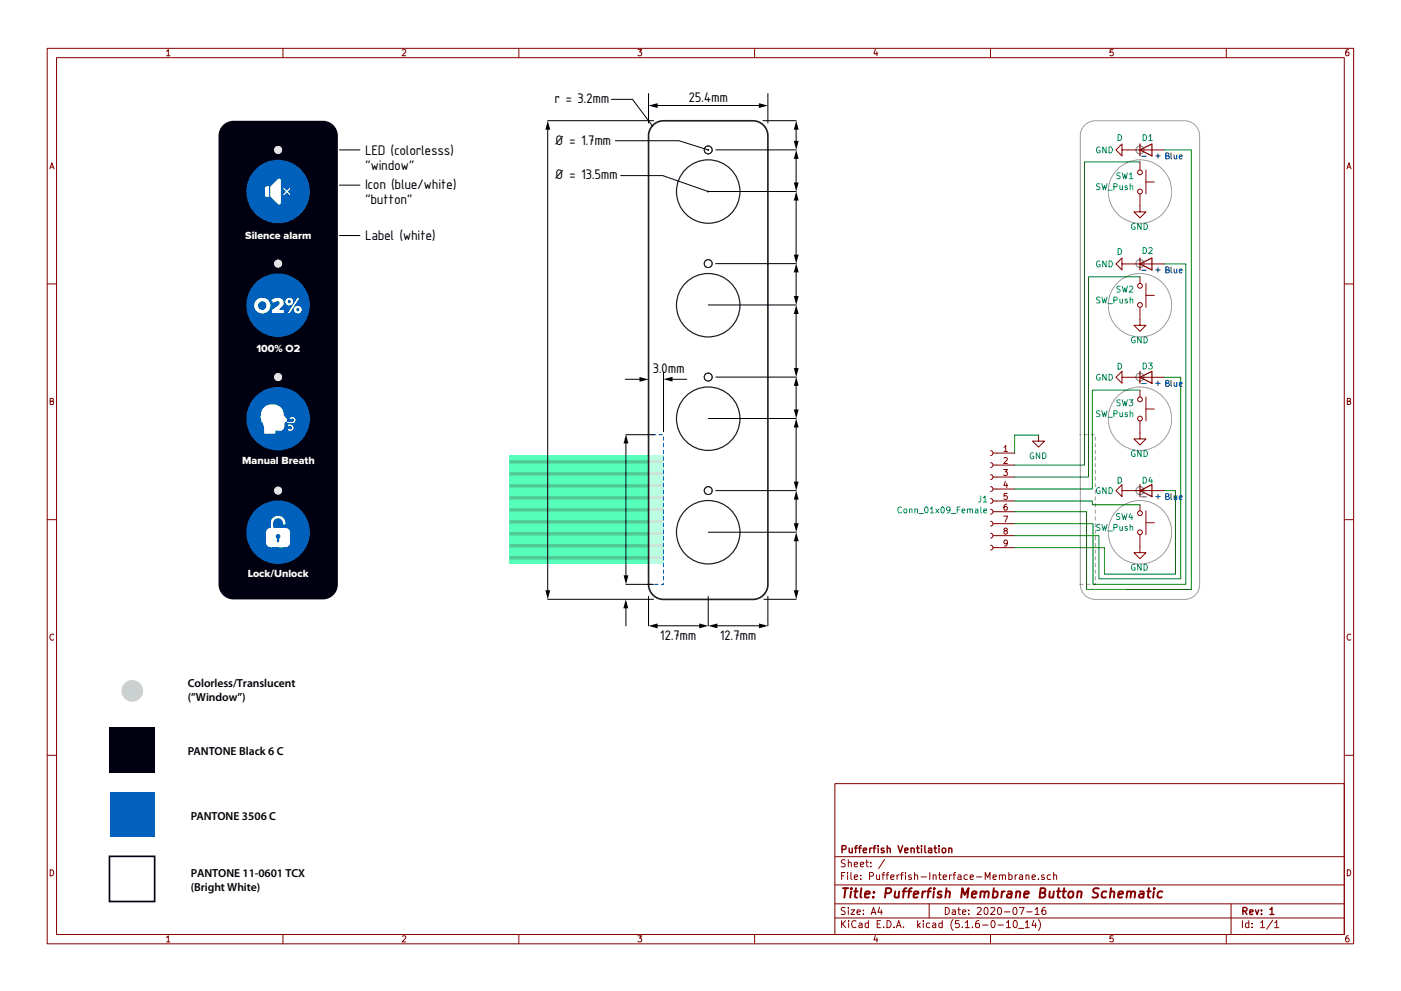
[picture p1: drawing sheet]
<svg xmlns="http://www.w3.org/2000/svg" width="297mm" height="210mm" viewBox="0 0 297 210" stroke-linecap="round" stroke-linejoin="round" font-family="sans-serif">
<!-- layer: electronics -->
<g fill="none" stroke="#840000" stroke-width=".21">
<path d="M10 10.3h277v189.9h-277zM12 12.2h273v186.1h-273zM35.3 11.8h.7M35.3 10.9l.4-.4v1.3M60 10.3v1.9M85.3 10.6l.5-.1 .2 .4-.8 .9h.8M110 10.3v1.9M135.3 10.5h.7l-.4 .5 .4 .1v.6l-.2 .1-.5-.1M160 10.3v1.9M185.6 10.5l-.3 .9h.8M185.9 11v.8M210 10.3v1.9"/>
<path d="M236 10.5h-.6l-.1 .6h.6l.1 .6-.2 .1-.5-.1M260 10.3v1.9M285.9 10.5l-.4 .1-.1 .2-.1 .8 .2 .2 .5-.1-.1-.6-.4-.1-.2 .3M10.6 35.8l.4-1.3 .4 1.3M10.7 35.5h.6M237.9 31.8v1.3l-1.3-1.3 1.3-1.3v1.3h8.9M241.7 34.3v1.8M243 38.6h1.7M243 36.1v5M285.6 35.8l.4-1.3 .4 1.3M285.7 35.5h.6M237.9 56v1.3l-1.3-1.3 1.3-1.3v1.3h8.9"/>
<path d="M241.7 41.1v3.9h-1.3l1.3 1.2 1.3-1.2h-1.3M241.7 58.7v1.4M10 60.2h2M241.7 65.2v3.8h-1.3l1.3 1.3 1.3-1.3h-1.3M243 60.1v5.1M243 62.7h1.7M285 60.2h2M10.6 85.1h.6l.1-.5-.7-.1v1.3h.6l.2-.4-.3-.3M210 98.2l.3 .1 .2 .3-.1 .4-.4 .2M210 95.6l.3 .1 .2 .4-.1 .3-.4 .2M210.5 98.7h4.6M210.5 96.1h4.6"/>
<path d="M212.8 99.6h.8l-.4 .5 .3 .1 .1 .5-.3 .2-.5-.1M212.9 95.8h.7M212.9 97.2l.4-.1 .3 .3-.8 .9h.8M212.9 94.9l.3-.4v1.3M220.2 92.3v1.3h-1.3l1.3 1.3 1.3-1.3h-1.3M237.9 80v1.3l-1.3-1.3 1.3-1.2v1.2h8.9M241.7 89.3v3.8h-1.3l1.3 1.3 1.3-1.3h-1.3M241.7 82.8v1.4M243 84.2v5.1M243 86.8h1.7M285.6 85.1h.6l.1-.5-.7-.1v1.3h.6l.2-.4-.3-.3M10 110.3h2"/>
<path d="M210 115.7l.3 .1 .2 .3-.1 .4-.4 .2M210 113.1l.3 .1 .2 .4-.1 .3-.4 .3M210 110.6l.3 .1 .2 .3-.1 .4-.4 .2M210 108.1l.3 .1 .2 .3-.1 .4-.4 .2M210 105.8l.3 .1 .2 .3-.1 .4-.4 .2M210 103.2l.3 .1 .2 .4-.1 .4-.4 .2M210 100.7l.3 .1 .2 .3-.1 .4-.4 .2M210.5 116.2h4.6M210.5 113.6h4.6M210.5 111.1h4.6M210.5 108.6h4.6M210.5 106.3h4.6"/>
<path d="M210.5 103.8h4.6M210.5 101.2h4.6M212.8 109.5h.8l-.5 1.3M213.1 112.6l-.2-.3 .2-.3 .4 .2v.3a.45 .45 0 0 0-.6 .2 .45 .45 0 0 0 .1 .6h.3l.3-.2v-.3l-.3-.2M213.2 102.1l-.3 .9h.7M213.5 107l-.5 .1-.1 .4 .1 .7h.5l.1-.2-.1-.5-.4-.1-.2 .3M213.5 102.6v.8M213.5 104.7h-.6v.6l.4-.1 .3 .2v.3l-.3 .3-.4-.2M213.6 115.1l-.3 .3-.3-.1-.1-.2v-.4l.4-.1 .3 .2-.2 .9-.4 .2M237.9 104.1v1.3l-1.3-1.3 1.3-1.3v1.3h8.9M241.7 113.4v3.9h-1.3l1.3 1.2 1.3-1.2h-1.3M241.7 107.1v1.3"/>
<path d="M243 108.4v5M243 110.9h1.7M285 110.3h2M11.4 134.6a.58 .58 0 0 0-.8 .6 .58 .58 0 0 0 .8 .5M286.4 134.6a.62 .62 0 0 0-.9 .5 .62 .62 0 0 0 .7 .7l.2-.1M10 160.2h2M177 166.3h108v32h-108zM285 160.2h2M10.6 184.5a.65 .65 0 0 1 .8 .7 .65 .65 0 0 1-.8 .6zM35.3 199.8h.7M35.3 198.9l.4-.4v1.3M60 198.3v1.9"/>
<path d="M85.3 198.6l.5-.1 .2 .4-.8 .9h.8M110 198.3v1.9M135.3 198.5h.7l-.4 .5 .4 .2v.5l-.2 .1-.5-.1M160 198.3v1.9M177 194.8h108M177 191.8h108M177 187.8h108M177 181.8h108M178.4 195.3v1.5M178.4 185.8h.5M178.6 196l.7 .8M179.1 185.1h-.7v1.5"/>
<path d="M179.2 192.6l-.6-.1-.2 .3 .1 .4 .6 .3v.4l-.2 .1-.5-.1M179.2 182.5l-.6-.1-.2 .3 .1 .4 .6 .3v.4l-.2 .1-.5-.1M179.3 195.3l-.9 .9M179.7 185.1v.2M179.7 185.6v1M179.9 183.1l.2-.2 .3 .1 .1 .9M179.9 192.5v.2M179.9 182.4v1.5M179.9 193v1M179.9 195.3v.2M179.9 195.8v1M180.4 193h.8l-.8 1h.8"/>
<path d="M180.4 185.1v1.3l.2 .2M181.1 186.1l.7-.1v-.3l-.4-.1-.3 .2 .1 .7h.6M181.1 183.4l.7-.1v-.3l-.4-.1-.3 .2 .1 .7h.6M181.5 195.5a.59 .59 0 0 0-.8 0 .59 .59 0 0 0-.1 .7 .56 .56 0 0 0 .3 .5 .56 .56 0 0 0 .6 0M181.7 193.5l.7-.1-.1-.3-.4-.1-.2 .2 .1 .7h.5M182.1 195.9h.6l.1 .9M182.4 183.4l.7-.1v-.3l-.5-.1-.2 .2 .1 .7h.6M182.5 186.5v.1M182.5 185.7v.1M182.8 196.2l-.5 .1-.2 .2 .2 .3 .5-.1M183.1 193.9v.1M183.1 193.1v.1"/>
<path d="M183.6 182.9h.5M183.8 182.4v1.3l.3 .2M184.1 195.9l-.4-.1-.3 .3 .1 .6 .2 .1 .4-.1M184.1 195.3v1.5M184.4 185.9l.7-.1v-.5l-.2-.2h-.5v1.5M184.6 183.8v.1M184.6 183v.1M184.7 194l.5-1.5 .5 1.5M184.8 193.6h.8M185.6 198.5l-.3 .9h.8M185.9 185.6v.9l.4 .1 .2-.1M185.9 199v.8"/>
<path d="M186 196h.5M186.5 192.5l-.4 1h1M186.5 185.6v1M186.7 195.3h-.7v1.5h.7M186.8 193v1M187 185.6h.6M187.4 196.7v.1M187.6 182.3l-1.3 2M187.6 185.1l-.4 .2v1.3M187.8 185.6h.6M188.1 195.3a.76 .76 0 0 1 .8 .8 .76 .76 0 0 1-.8 .7zM188.4 185.1l-.3 .2v1.3"/>
<path d="M188.8 186.1l.8-.1-.1-.3-.4-.1-.3 .2 .1 .7h.6M189.6 196.7v.1M190.1 196.8l.5-1.5 .5 1.5M190.2 196.4h.7M190.2 185.6v1M190.6 185.6l-.4 .3M190.9 185.6h.6M191.5 185.1l-.4 .2v1.3M191.6 196.7v.1M192 185.1v.2M192 185.6v1M193.2 185.7l-.4-.1-.2 .2 .1 .2 .5 .2v.3h-.6"/>
<path d="M193.9 185.1v1.5M193.9 185.7l.2-.1 .4 .1 .1 .9M194.6 195.3v1.5M194.7 196.3l.4 .5M195.1 195.8l-.5 .6M195.3 186h1.1M195.8 195.3v.2M195.8 195.8v1M197 191.8v3M197.1 195.9l-.4-.1-.3 .3 .1 .6 .2 .1 .4-.1M197.1 185.1v1.5M197.8 195.9h.5l.1 .9"/>
<path d="M197.8 185.7l.2-.1 .4 .1 .1 .9M197.8 185.6v1M198.4 196.2l-.7 .3 .2 .3 .5-.1M199 185.6h.5M199.2 185.1v1.3l.3 .2M199.8 195.9l-.5-.1-.2 .3v.6l.2 .1 .5-.1M199.8 195.3v1.5M200 186.1l.7-.1-.1-.3-.4-.1-.2 .2 .1 .7h.5M200.4 192.5a.75 .75 0 0 1 .9 .8 .75 .75 0 0 1-.9 .7zM201.3 185.6v1M201.8 185.6l-.5 .3M201.9 193.1h.6l.1 .9"/>
<path d="M202.1 195.1a1.71 1.71 0 0 0 0 2.3M202.1 185.6h.5M202.6 193.4l-.5 .1-.2 .2 .2 .3 .5-.1M202.6 185.1l-.3 .2v1.3M203.1 193h.5M203.1 185.7h.6l.1 .9M203.3 192.5v1.3l.3 .2M203.3 195.3h-.7l-.1 .7h.8l.1 .2-.1 .5-.2 .1-.6-.1M203.8 186h-.5l-.3 .3 .3 .3 .5-.1M204 196.7v.1M204.1 193.5l.7-.1-.1-.3-.4-.1-.2 .2v.7h.6M204.7 195.8l.4-.5v1.5"/>
<path d="M204.7 196.8h.8M205.1 185.7l-.4-.1-.3 .3 .1 .6 .2 .1 .4-.1M205.4 193.9v.1M205.4 193.1v.1M205.7 186.1l.7-.1-.1-.3-.4-.1-.2 .2 .1 .7h.5M206.2 196.7v.1M207 186h1.2M207.2 192.7l.6-.2 .3 .5-1 1h1M207.5 195.3l-.4 .1a1.16 1.16 0 0 0-.1 1.3l.4 .1 .2-.1 .1-.5-.3-.3-.4 .1-.2 .2M208.3 196.3h1.2M208.8 192.6l.3-.1a.86 .86 0 0 1-.1 1.5 1 1 0 0 1-.2-1.4zM208.9 186.6v-1.5l.5 1.1 .5-1.1v1.5"/>
<path d="M210 198.3v1.9M210.1 192.7l.5-.2 .3 .5-.9 1h.9M210.3 195.4l.2-.1a.8 .8 0 0 1 .5 .8 .8 .8 0 0 1-.5 .7 1 1 0 0 1-.2-1.4zM210.5 186.1l.8-.1-.1-.3-.5-.1-.2 .2 .1 .7h.6M211.6 196.3h1.2M211.7 192.6l.1-.1a.8 .8 0 0 1 .6 .8 .8 .8 0 0 1-.6 .7 1 1 0 0 1-.1-1.4zM211.9 185.7l.2-.1 .4 .1v.9M211.9 185.6v1M212.5 185.8l.3-.2 .3 .1 .1 .9M213 193.5h1.1M213.4 195.8l.4-.5v1.5M213.4 196.8h.8"/>
<path d="M213.9 185.7l.4-.1 .3 .3-.1 .6-.2 .1-.4-.1M213.9 185.1v1.5M215 192.6l.1-.1a.8 .8 0 0 1 .5 .8 .8 .8 0 0 1-.5 .7 .97 .97 0 0 1-.1-1.4zM215 195.4l.2-.1a.8 .8 0 0 1 .5 .8 .8 .8 0 0 1-.5 .7 .97 .97 0 0 1-.2-1.4zM215.2 185.6v1M215.7 185.6l-.5 .3M216 197h1.1M216.1 192.5h1l-.6 1.5M216.2 185.7h.5l.1 .9M216.8 186h-.5l-.2 .3 .2 .3 .5-.1M217.4 196.8h.8M217.4 195.8l.4-.5v1.5"/>
<path d="M217.5 185.7l.3-.1 .3 .1 .1 .9M217.5 185.6v1M217.7 193.5h1.1M218.8 186.1l.7-.1v-.3l-.5-.1-.2 .2 .1 .7h.6M219.2 195.2l-.4 1.1h.9M219.5 193l.4-.5v1.5M219.5 194h.8M219.5 195.8v1M220.2 195.1a1.71 1.71 0 0 1 0 2.3M220.2 186.5v.1M221.4 185.7l-.4-.1-.2 .2 .1 .2 .5 .2v.3h-.6M221.6 192.5l-.4 .1a1.11 1.11 0 0 0-.1 1.3l.4 .1 .2-.1 .1-.5-.3-.3-.4 .1-.2 .2"/>
<path d="M222.7 185.7l-.4-.1-.3 .3 .1 .6 .2 .1 .4-.1M223.4 185.7l.2-.1 .4 .1v.9M223.4 185.1v1.5M236 198.5h-.6l-.1 .7 .6-.1 .1 .6-.2 .1-.5-.1M260 198.3v1.9M261 191.8v6.5M263.4 195.3v1.5M264.8 195.9l-.5-.1-.2 .3 .1 .6h.6M264.8 195.3v1.5M265.5 196.7v.1M265.5 195.9v.1M267.3 195.8l.4-.5v1.5"/>
<path d="M267.3 196.8h.8M269.8 195.2l-1.2 2M270.3 195.8l.4-.5v1.5M270.3 196.8h.8M285.6 184.5a.65 .65 0 0 1 .8 .7 .65 .65 0 0 1-.8 .6zM285.9 198.5l-.4 .1-.1 .3-.1 .7 .2 .2 .5-.1-.1-.6-.4-.1-.2 .3"/>
<circle cx="241.7" cy="36.6" r=".51"/>
<circle cx="241.7" cy="40.6" r=".51"/>
<circle cx="241.7" cy="64.7" r=".51"/>
<circle cx="241.7" cy="60.6" r=".51"/>
<circle cx="241.7" cy="84.7" r=".51"/>
<circle cx="241.7" cy="88.8" r=".51"/>
<circle cx="241.7" cy="108.9" r=".51"/>
<circle cx="241.7" cy="112.9" r=".51"/>
</g>
<g fill="none" stroke="#840000" stroke-width=".3">
<path d="M180 179.9l.1 .9 .4 .1 .2-.1M180.7 179.9v1M181.2 179.9h.6M181.8 179.4l-.4 .2v1.3M182 179.9h.6M182.6 179.4l-.4 .2v1.3M184.4 179.9v1M184.8 179.9l-.4 .3M185.1 179.9h.6M185.7 179.4l-.4 .2v1.3M186.2 179.4v.2M186.2 179.9v1"/>
<path d="M188.1 179.4v1.5M190.4 179.4l.5 1.5 .5-1.5M193.2 179.9v1M194.3 179.9h.6M194.5 179.4v1.3l.4 .2M195.4 179.4v.2M195.4 179.9v1M196.1 179.4v1.3l.2 .2M198 179.9h.6M198.2 179.4v1.3l.4 .2M199.1 179.4v.2M199.1 179.9v1"/>
<path d="M201.2 179.9v1M178.5 180.2l.7-.1 .2-.2-.1-.3-.2-.2h-.6v1.5M183 180.4l.7-.1v-.3l-.4-.1-.3 .2 .1 .7h.6M187.4 180l-.4-.1-.2 .2 .1 .3 .5 .1v.3h-.6M188.1 180.1l.2-.2 .4 .1v.9M191.8 180.4l.7-.1v-.3l-.5-.1-.2 .2 .1 .7h.6M193.2 180.1l.2-.2 .4 .1v.9M196.9 180h.6v.9M197.5 180.3l-.5 .1-.2 .2 .2 .3 .5-.1M199.9 180l.3-.1 .3 .3v.4l-.3 .3-.3-.1-.2-.2zM201.2 180.1l.2-.2 .3 .1 .1 .9M263.5 193.3l.7-.1 .2-.2-.1-.3-.2-.2h-.6v1.5"/>
<path d="M263.9 193.3l.5 .7M265 193.5l.7-.1-.1-.3-.4-.1-.2 .2v.7h.6M266.2 193l.3 1 .4-1M267.5 193.9v.1M267.5 193.1v.1M269.2 193l.5-.5v1.5M269.2 194h.9"/>
</g>
<g fill="none" stroke="#840000" stroke-width=".41">
<path d="M178.7 188.4h1.2M179.3 188.4l-.3 2M180.4 189.1l-.1 1.3M180.5 188.4v.2l.1-.1-.1-.1v.2M181.1 189.1h.8M181.5 188.4l-.2 1.8v.1l.4 .1M182.6 188.4l-.2 1.8 .3 .2M183.4 189.8l1-.2v-.4l-.6-.1-.3 .3-.1 .9h.8M185.2 190.3l-.1 .1M185.3 189.2l.1 .1-.1 .1v-.2v.2M187.8 189.5l.9-.1a.54 .54 0 0 0 .3-.5 .54 .54 0 0 0-.4-.5h-.7l-.3 2M189.8 189.1l-.1 1.2 .5 .1 .3-.1"/>
<path d="M190.7 189.1l-.2 1.3M191.3 189.1h.8M192.2 188.4l-.4 .1-.1 .2-.2 1.7M192.5 189.1h.7M193.3 188.4l-.4 .1-.1 .2-.2 1.7M193.7 189.8l1-.2v-.4l-.6-.1-.3 .3v.9h.7M195.6 189.1l-.1 1.3M196.2 189.1l-.4 .1-.2 .3M196.6 189.1h.8M197.4 188.4l-.3 .1-.2 .2-.2 1.7M198 189.1l-.1 1.3M198.1 188.4v.2l.1-.1-.1-.1v.2"/>
<path d="M199.6 189.2h-.6l-.2 .3 .3 .3 .4 .1 .1 .3-.1 .1h-.8M200.6 189.3l.3-.2 .4 .1v1.2M200.7 188.4l-.3 2M203.8 190.4l.2-2 .5 1.5 .9-1.5-.3 2M206.1 189.8l.9-.2v-.4l-.6-.1-.3 .3v.9h.8M207.9 189.3l.4-.2 .4 .1v1.2M207.9 189.1l-.1 1.3M208.8 189.4a.47 .47 0 0 1 .4-.3 .47 .47 0 0 1 .5 .3l-.2 1M210.6 189.2l.6-.1 .3 .2v.8a.66 .66 0 0 1-1 .2M210.7 188.4l-.2 2M212.4 189.1l-.1 1.3M213 189.1l-.4 .1-.2 .3"/>
<path d="M213.7 189.2h.8l-.1 1.2M214.5 189.6l-.7 .1a.4 .4 0 0 0-.3 .3 .4 .4 0 0 0 .2 .4l.7-.1M215.5 189.3l.3-.2 .5 .1-.1 1.2M215.5 189.1l-.2 1.3M217.1 189.8l1-.2v-.4l-.6-.1-.3 .3v.9h.7M220.5 189.4l.9-.1 .2-.3-.1-.5-.9-.1-.2 2h.8a.53 .53 0 0 0 .4-.5 .53 .53 0 0 0-.4-.5M222.6 189.1l-.1 1.2 .5 .1 .3-.1M223.4 189.1l-.1 1.3M224.1 189.1h.8M224.5 188.4l-.2 1.8v.1l.4 .1M225.2 189.1h.8M225.6 188.4l-.2 1.8 .1 .1 .4 .1"/>
<path d="M226.8 189.2l.5-.1 .2 .2v.8l-.2 .2a.53 .53 0 0 1-.8 0v-.8zM228.5 189.3l.3-.2 .5 .1-.1 1.2M228.5 189.1l-.2 1.3M233 188.5l-.8-.1-.4 .4 .1 .5 .8 .4v.6a.87 .87 0 0 1-1.1 0M234.6 189.2l-.6-.1-.4 .4v.8l.3 .1 .6-.1M235.5 189.3l.3-.2 .4 .1v1.2M235.6 188.4l-.3 2M237.1 189.8l1-.2-.1-.4-.5-.1-.3 .3-.1 .9h.8M239 189.3l.3-.2 .5 .1-.1 1.2M239 189.1l-.2 1.3M239.8 189.4a.47 .47 0 0 1 .5-.3 .47 .47 0 0 1 .4 .3l-.1 1M241.7 189.2h.7v1.2"/>
<path d="M242.5 189.6l-.7 .1a.4 .4 0 0 0-.3 .3 .4 .4 0 0 0 .2 .4l.7-.1M243.2 189.1h.8M243.6 188.4l-.2 1.8v.1l.4 .1M244.7 189.1l-.2 1.3M244.7 188.4v.2l.1-.1-.1-.1v.2M246.5 189.2h-.8l-.2 .3-.1 .6 .3 .3 .6-.1"/>
</g>
<g fill="none" stroke="#008484" stroke-width=".21">
<path d="M233.2 31.2a.59 .59 0 0 0-.7 .6 .59 .59 0 0 0 .7 .6l.1-.5h-.3M233.2 39h-.5l-.2 .1 .1 .4 .5 .2 .1 .3-.2 .2h-.5M233.6 39l.3 1.2 .3-.9 .2 .9 .3-1.2M234.5 31.2v1.2l-.7-1.2v1.2M235.1 31.2a.64 .64 0 0 1 .8 .6 .64 .64 0 0 1-.8 .6zM236.2 39.6l.6-.1v-.4l-.6-.1v1.2M237.1 28.6a.64 .64 0 0 1 .7 .6 .64 .64 0 0 1-.7 .6zM237.4 39.4l.1 .8 .5-.1M237.5 36.7h-.5l-.2 .1v.3l.6 .3 .1 .3-.2 .2h-.5M237.9 36.7l.3 1.2 .3-.9 .2 .9 .3-1.2M238 39.4v.8M239 39.4h-.3l-.2 .2 .1 .2 .4 .1v.3h-.5"/>
<path d="M239.5 37.9h.7M239.5 37l.3-.3v1.2M239.6 39v1.2M239.6 39.5l.5-.1 .1 .8M242.4 28.6a.64 .64 0 0 1 .7 .6 .64 .64 0 0 1-.7 .6zM243.6 29.8h.7M243.6 28.9l.4-.3v1.2M233.2 55.4a.59 .59 0 0 0-.7 .6 .59 .59 0 0 0 .7 .6l.1-.5h-.3M234.5 55.4v1.2l-.7-1.2v1.2M234.9 40.4h1M235.1 55.4a.64 .64 0 0 1 .8 .6 .64 .64 0 0 1-.8 .6zM237.1 52.7a.64 .64 0 0 1 .7 .7 .64 .64 0 0 1-.7 .6z"/>
<path d="M240.6 47.5a.59 .59 0 0 0-.7 .6 .59 .59 0 0 0 .7 .5l.1-.4h-.3M241.9 47.4v1.3l-.7-1.3v1.3M242.4 52.5a.64 .64 0 0 1 .7 .7 .64 .64 0 0 1-.7 .6zM242.6 47.4a.64 .64 0 0 1 .7 .7 .64 .64 0 0 1-.7 .6zM243.6 52.6l.5-.1 .2 .4-.8 .9h.8M233.2 79.5a.59 .59 0 0 0-.7 .6 .59 .59 0 0 0 .7 .5l.1-.5h-.3M233.2 63.1l-.5-.1-.2 .2 .1 .4 .5 .2 .1 .3-.2 .2-.5-.1M233.6 63l.3 1.3 .3-.9 .2 .9 .3-1.3M234.5 79.4v1.3l-.7-1.3v1.3M234.9 64.4h1M235.1 79.4a.64 .64 0 0 1 .8 .6 .64 .64 0 0 1-.8 .7zM236.2 63.7l.6-.1v-.4l-.6-.2v1.3"/>
<path d="M237.1 77.1a.64 .64 0 0 1 .7 .6 .64 .64 0 0 1-.7 .6zM237.4 63.5l.1 .7h.5M237.5 60.8l-.5-.1-.2 .1v.4l.6 .3 .1 .3-.2 .2-.5-.1M237.9 60.7l.3 1.3 .3-.9 .2 .9 .3-1.3M238 63.5v.8M239 63.5h-.3l-.2 .1 .1 .2 .4 .1v.3h-.5M239.5 60.8l.4-.1 .3 .4-.8 .9h.8M239.6 63v1.3M239.6 63.6l.5-.1 .1 .8M240.6 71.6a.59 .59 0 0 0-.7 .5 .59 .59 0 0 0 .7 .6l.1-.5h-.3M241.9 71.5v1.3l-.7-1.3v1.3M242.4 77a.64 .64 0 0 1 .7 .6 .64 .64 0 0 1-.7 .7z"/>
<path d="M242.6 71.5a.64 .64 0 0 1 .7 .6 .64 .64 0 0 1-.7 .7zM243.5 77h.8l-.4 .5 .3 .1 .1 .5-.2 .2-.6-.1M219.1 96.1a.59 .59 0 0 0-.7 .6 .59 .59 0 0 0 .7 .6l.1-.5h-.3M220.4 96.1v1.2l-.7-1.2v1.2M221.1 96.1a.64 .64 0 0 1 .7 .6 .64 .64 0 0 1-.7 .6zM233.2 87.2l-.5-.1-.2 .2 .1 .4 .5 .2 .1 .3-.2 .2h-.5M233.6 87.1l.3 1.3 .3-.9 .2 .9 .3-1.3M234.9 88.5h1M236.2 87.8l.6-.1v-.4l-.6-.2v1.3M237.4 87.6l.1 .8 .5-.1M237.5 84.9l-.5-.1-.2 .1v.4l.6 .3 .1 .3-.2 .2-.5-.1M237.9 84.8l.3 1.3 .3-.9 .2 .9 .3-1.3"/>
<path d="M238 87.6v.8M239 87.6h-.3l-.2 .1 .1 .2 .4 .1v.4h-.5M239.4 84.8h.8l-.4 .5 .3 .1v.6l-.2 .1-.5-.1M239.6 87.1v1.3M239.6 87.7l.5-.1 .1 .8M240.6 95.7a.59 .59 0 0 0-.7 .5 .59 .59 0 0 0 .7 .6l.1-.5h-.3M241.9 95.6v1.3l-.7-1.3v1.3M242.6 95.6a.64 .64 0 0 1 .7 .6 .64 .64 0 0 1-.7 .7zM191.1 107.7a.56 .56 0 0 0-.8 .5 .56 .56 0 0 0 .8 .5M191.7 108l.5 .1v.7h-.3l-.3-.2zM192.8 108.1l.5-.1 .1 .8M192.8 108v.8"/>
<path d="M194 108.1l.5-.1v.8M194 108v.8M194.8 109h1M196.2 107.7l.1-.1a.67 .67 0 0 1 .5 .6 .67 .67 0 0 1-.5 .6l-.3-.5zM197.3 108.8h.7M197.3 107.9l.3-.3v1.2M198.4 108l.7 .8M199.1 108l-.7 .8M199.6 107.7l.2-.1a.69 .69 0 0 1 .4 .6 .69 .69 0 0 1-.4 .6l-.3-.5zM201.4 108.1l-.2 .2h-.4l-.1-.2 .1-.4 .4-.1 .2 .2v.7l-.2 .3h-.4M201.7 109h.9M202.9 108.2h.5"/>
<path d="M203.5 107.6h-.6v1.2M204 108.4l.6-.1-.1-.3h-.4l-.1 .2v.6h.5M205.1 108.1l.5-.1 .1 .8M205.1 108v.8M205.7 108.2l.1-.2h.3l.1 .8M206.8 108h.5v.8M207.3 108.3l-.5 .2v.3h.5M207.9 107.6v1l.2 .2M207.9 105.2v1l-.1 .3h-.3M208.5 106.5h.7M208.5 105.6l.4-.4v1.3M208.6 108.4l.6-.1-.1-.3h-.4l-.1 .2v.6h.5"/>
<path d="M233.2 103.5a.59 .59 0 0 0-.7 .6 .59 .59 0 0 0 .7 .6l.1-.5h-.3M233.2 111.3h-.5l-.2 .1 .1 .4 .5 .2 .1 .3-.2 .2h-.5M233.6 111.3l.3 1.2 .3-.9 .2 .9 .3-1.2M234.5 103.4v1.3l-.7-1.3v1.3M234.9 112.7h1M235.1 103.4a.64 .64 0 0 1 .8 .7 .64 .64 0 0 1-.8 .6zM236.2 111.9l.6-.1v-.4l-.6-.1v1.2M237.1 101.2a.64 .64 0 0 1 .7 .7 .64 .64 0 0 1-.7 .6zM237.4 111.7l.1 .8 .5-.1M237.4 109h-.5l-.1 .1v.3l.5 .3 .1 .3-.2 .2h-.5M237.9 109l.3 1.2 .2-.9 .2 .9 .4-1.2M238 111.7v.8"/>
<path d="M239 111.7h-.3l-.2 .2 .1 .2 .4 .1v.3h-.5M239.6 111.3v1.2M239.6 111.8l.5-.1 .1 .8M239.7 108.9l-.3 .9h.8M240 109.4v.8M240.6 119.8a.59 .59 0 0 0-.7 .6 .59 .59 0 0 0 .7 .5l.1-.4h-.3M241.9 119.7v1.3l-.7-1.3v1.3M242.4 101.2a.64 .64 0 0 1 .7 .7 .64 .64 0 0 1-.7 .6zM242.6 119.7a.64 .64 0 0 1 .7 .7 .64 .64 0 0 1-.7 .6zM243.9 101.2l-.3 .9h.8M244.2 101.7v.8"/>
</g>
<path d="M241.7 30.5v2.6M241.7 31.8l2.5-1.3v2.6zM241.7 54.7v2.6M241.7 56l2.5-1.3v2.6zM241.7 78.8v2.5M241.7 80l2.5-1.2v2.5zM241.7 102.8v2.6M241.7 104.1l2.5-1.3v2.6z" fill="none" stroke="#840000" stroke-width=".25"/>
<path d="M241.7 34.3h-11.8v64.4h-14.8M246.8 31.8h5.8v93.3h-22.2v-16.5h-15.3M241.7 58.7h-10.9v42.5h-15.7M246.8 56h4.6v68h-19.7v-12.9h-16.6M220.2 92.3h-5.1v3.8M241.7 82.8h-10.1v21h-16.5M246.8 80h3.5v42.8h-17.3v-9.2h-17.9M215.1 106.3h16.5v.8h10.1M246.8 104.1h2.4v17.7h-15v-5.6h-19.1" fill="none" stroke="#008400" stroke-width=".21"/>
<g fill="none" stroke="#0000c2" stroke-width=".21">
<path d="M242.1 33.1h.9M245 33.1h1M245.5 32.6v1M247.2 33.1l.5-.1 .1-.4-.6-.2v1.3h.5l.2-.4-.3-.2M248.3 32.4v1.1l.2 .2M248.9 32.9l.1 .8 .5-.1M249.5 32.9v.8M250 33.3l.6-.1v-.3h-.4l-.2 .2 .1 .6h.5M242.1 57.3h.9M245 57.3h1M245.5 56.8v.9M247.2 57.2h.5l.1-.4-.6-.2v1.3h.5l.2-.4-.3-.3"/>
<path d="M248.3 56.6v1.1l.2 .2M248.9 57.1l.1 .8 .5-.1M249.5 57.1v.8M250 57.5l.6-.1v-.3h-.4l-.2 .1 .1 .7h.5M242.1 81.4h.9M245 81.3h1M245.5 80.8v1M247.2 81.3l.5-.1 .1-.4-.6-.1v1.3h.5l.2-.5-.3-.2M248.3 80.7v1.1l.2 .2M248.9 81.1l.1 .8 .5-.1M249.5 81.1v.9M250 81.5l.6-.1v-.2l-.4-.1-.2 .2 .1 .6h.5"/>
<path d="M242.1 105.4h.9M245 105.4h1M245.5 104.9v.9M247.2 105.3h.5l.1-.4-.6-.2v1.3h.5l.2-.4-.3-.3M248.3 104.7v1.1l.2 .2M248.9 105.2l.1 .7h.5M249.5 105.2v.8M250 105.6l.6-.1v-.3h-.4l-.2 .1 .1 .6h.5"/>
</g>
<!-- layer: color -->
<path d="M47.3 26.6a3.2 3.2 0 0 1 2.2-1h19a3.2 3.2 0 0 1 3.1 3.2v95.2a3.2 3.2 0 0 1-3.1 3.2h-19a3.2 3.2 0 0 1-3.2-3.2v-95.2a3.2 3.2 0 0 1 1-2.2z" fill="#010011"/>
<circle cx="59" cy="40.6" r="6.7" fill="#0061bc"/>
<g fill="#fff">
<path d="M57.5 39.5l1.4-1.5a.38 .38 0 0 1 .4-.1 .38 .38 0 0 1 .3 .4l-.1 4.9-.3 .2-.2-.1-1.3-1.2a1.7 1.7 0 0 1-.4-1.9z"/>
<path d="M56.3 39.6l.8-.1v2.3h-.6l-.3-.2v-1.7z"/>
<path d="M60.1 39.9l.7 .6 .7-.6v.2l-.5 .5 .5 .7-.1 .1-.6-.6-.7 .6v-.2l.5-.6-.5-.5z"/>
</g>
<circle cx="59" cy="112.9" r="6.7" fill="#0061bc"/>
<path d="M58.6 113.4a.81 .81 0 0 0 .1 1l.2 .7a.55 .55 0 0 0 .3-.9 .52 .52 0 0 0 .2-.7 .52 .52 0 0 0-.8-.1zM57.8 110a1.52 1.52 0 0 1 1.8-.4 1.52 1.52 0 0 1 .8 1.6h-.4a1.09 1.09 0 0 0-1.2-1.2 1.09 1.09 0 0 0-.9 1.4v.6h2a1.22 1.22 0 0 1 1.6 1.4v1.3a1.16 1.16 0 0 1-1.4 1.4h-2.3a1.17 1.17 0 0 1-1.4-1.4v-1.3a1.23 1.23 0 0 1 1-1.5l.1-1.3z" fill="#fff"/>
<circle cx="59" cy="64.8" r="6.7" fill="#0061bc"/>
<g fill="#fff">
<path d="M57.6 63.7a1.61 1.61 0 0 1 2.5 .2 1.64 1.64 0 0 1-1.1 1.8h1.2v.7h-2.5v-.6l1.4-1.2 .2-.5a.9 .9 0 0 0-1.3 .2z"/>
<path d="M54.7 64.8a.91 .91 0 0 0 1.8 0 .91 .91 0 0 0-1.8 0zM53.9 64.8a1.7 1.7 0 0 1 3.4 0 1.7 1.7 0 0 1-3.4 0z"/>
<path d="M62.8 65.7a.35 .35 0 0 0 .7 0 .35 .35 0 0 0-.7 0zM62.3 65.7a.85 .85 0 0 1 1.7 0 .85 .85 0 0 1-1.7 0zM63.1 63.2h.4l-2.1 3.2h-.4zM60.9 64a.35 .35 0 0 0 .7 0 .35 .35 0 0 0-.7 0zM60.5 64a.83 .83 0 0 1 1.6 0 .83 .83 0 0 1-1.6 0z"/>
</g>
<circle cx="59" cy="88.8" r="6.7" fill="#0061bc"/>
<g fill="#fff">
<path d="M55.9 86.5a2.64 2.64 0 0 1 4.1 .6 2.64 2.64 0 0 0 .9 2l-.2 .4a.69 .69 0 0 0-.4 1 1.06 1.06 0 0 1-1.5 .9l-.4-.1-.1 .7h-.1h-2l-.2-.2a3.7 3.7 0 0 0-.6-2.6 3 3 0 0 1 .5-2.7z"/>
<path d="M61.5 88.7a.68 .68 0 0 1 1.2 .3 .68 .68 0 0 1-1 .8h-.6l-.2-.2 .2-.1h.8a.39 .39 0 0 0 .4-.6 .39 .39 0 0 0-.7 0z"/>
<path d="M61.1 90.1a.68 .68 0 0 1 1.1 .6 .68 .68 0 0 1-1.1 .6v-.3a.43 .43 0 0 0 .6 .1 .43 .43 0 0 0 .1-.6l-.7-.1z"/>
</g>
<g fill="#e5e5e5">
<circle cx="59" cy="31.8" r=".84"/>
<circle cx="59" cy="55.9" r=".84"/>
<circle cx="59" cy="80" r=".84"/>
<circle cx="59" cy="104.1" r=".84"/>
</g>
<path d="M108 96.6h32.7v23h-32.7z" fill="#2cffa9"/>
<path d="M108 98h32.7M108 100.5h32.7M108 103.1h32.7M108 105.6h32.7M108 108.2h32.7M108 110.7h32.7M108 113.3h32.7M108 115.8h32.7M108 118.3h32.7" fill="none" stroke="#191919" stroke-width=".71" stroke-linecap="butt"/>
<path d="M137.5 95.8h3.2v25.1h-3.2z" fill="#fff"/>
<path d="M228.9 124h3.3v-31.8h-3.3" fill="none" stroke="#020202" stroke-width=".21" stroke-dasharray=".7"/>
<path d="M137.4 124h3.3v-31.8h-3.3" fill="none" stroke="#0000c2" stroke-width=".21" stroke-dasharray=".7"/>
<!-- layer: new outline -->
<path d="M138.4 26.6a3.2 3.2 0 0 1 2.3-1h18.9a3.2 3.2 0 0 1 3.2 3.2v95.2a3.2 3.2 0 0 1-3.2 3.2h-18.9a3.2 3.2 0 0 1-3.2-3.2v-95.2a3.2 3.2 0 0 1 .9-2.2z" fill="none" stroke="#231f20" stroke-width=".35"/>
<g fill="none" stroke="#231f20" stroke-width=".26">
<circle cx="150.2" cy="40.6" r="6.7"/>
<circle cx="150.2" cy="64.8" r="6.7"/>
<circle cx="150.2" cy="88.8" r="6.7"/>
<circle cx="150.2" cy="112.9" r="6.7"/>
</g>
<g fill="none" stroke="#231f20" stroke-width=".21">
<circle cx="150.2" cy="31.8" r=".84"/>
<circle cx="150.2" cy="55.9" r=".84"/>
<circle cx="150.2" cy="80" r=".84"/>
<circle cx="150.2" cy="104.1" r=".84"/>
</g>
<g fill="none" stroke="#000" stroke-width=".21">
<path d="M230 26.6a3.2 3.2 0 0 1 2.2-1h19a3.2 3.2 0 0 1 3.1 3.2v95.2a3.2 3.2 0 0 1-3.1 3.2h-19a3.2 3.2 0 0 1-3.2-3.2v-95.2a3.2 3.2 0 0 1 1-2.2z"/>
<circle cx="241.7" cy="31.8" r=".84"/>
<circle cx="241.7" cy="55.9" r=".84"/>
<circle cx="241.7" cy="40.6" r="6.7"/>
<circle cx="241.7" cy="64.8" r="6.7"/>
<circle cx="241.7" cy="80" r=".84"/>
<circle cx="241.7" cy="88.8" r="6.7"/>
<circle cx="241.7" cy="104.1" r=".84"/>
<circle cx="241.7" cy="112.9" r="6.7"/>
</g>
<!-- layer: dims -->
<g fill="none" stroke="#000" stroke-width=".21">
<path d="M137.5 19.8v6.3M162.8 19.8v6.3M116.1 25.6h22.5M116.1 27.2v98.4M129.6 21.1h4.5l4.2 5.6M130.5 29.9h13.4l6.3 1.9M131.6 37.3h8.9l9.7 3.3h18.6M139.1 22.4h22.1M151.8 31.8h17M161.7 25.6h7.1M168.8 27.2v3M168.8 33.4v5.7"/>
<path d="M151.8 55.9h17M168.8 42.2v12.2M168.8 57.4v5.7M140.7 78.9v12.7M150.2 64.7h18.6M168.8 66.3v12.1M132.6 80.5h3.3M132.7 92.2h5.9M132.7 93.7v28.7M142.2 80.5h3.4M150.2 88.8h18.6M151.8 80h17"/>
<path d="M168.8 81.5v5.7M168.8 90.4v12.1M150.2 112.9h18.6M151.8 104.1h17M168.8 105.7v5.7M168.8 114.5v11.1M116.1 127.2h22.5M132.7 124h5.9M132.7 128.7v4.1M137.5 126.5v6.3M139.1 132.8h9.5M150.2 126.5v6.3"/>
<path d="M151.7 132.8h9.6M162 127.2h6.8M162.8 126.5v6.3"/>
</g>
<g fill="#000">
<path d="M116.1 25.6l.6 1.9h-1.1zM137.5 22.4l1.9-.5v1zM160.9 21.9l1.9 .5-1.9 .5zM168.8 25.6l.5 1.9h-1zM168.3 29.9h1l-.5 1.9zM168.8 31.8l.5 1.9h-1zM168.3 38.7h1l-.5 1.9zM168.8 40.6l.5 1.9h-1zM168.3 54h1l-.5 1.9zM168.8 55.9l.5 1.9h-1zM135.6 80l1.9 .5-1.9 .5zM168.3 62.8h1l-.5 1.9z"/>
<path d="M168.8 64.7l.5 1.9h-1zM168.3 78.1h1l-.5 1.9zM132.7 92.2l.5 1.9h-1zM140.7 80.5l1.9-.6v1.1zM168.8 80l.5 1.9h-1zM168.3 86.9h1l-.5 1.9zM168.8 88.8l.5 1.9h-1zM168.3 102.2h1l-.5 1.9zM168.8 104.1l.5 1.9h-1zM168.3 111h1l-.5 1.9zM168.8 112.9l.5 1.9h-1zM115.6 125.2h1.1l-.6 2z"/>
<path d="M132.2 122.1h1l-.5 1.9zM132.7 127.2l.5 1.9h-1zM137.5 132.8l1.9-.5v1zM148.2 132.3l2 .5-2 .5zM150.2 132.8l1.9-.5v1zM160.9 132.3l1.9 .5-1.9 .5zM168.3 125.2h1l-.5 2z"/>
<circle cx="138.3" cy="26.7" r=".2"/>
<circle cx="150.2" cy="31.8" r=".2"/>
<circle cx="150.2" cy="40.6" r=".2"/>
</g>
<path d="M23.2 154.3h9.6v9.6h-9.6z" fill="#010011"/>
<path d="M23.3 168.1h9.5v9.4h-9.5z" fill="#0061bc"/>
<path d="M23.2 181.7h9.6v9.6h-9.6z" fill="#fff" stroke="#010011" stroke-width=".35"/>
<circle cx="28" cy="146.6" r="2.29" fill="#cecece"/>
<path d="M72 31.8h4.3M72 39.3h4.3M72 50h4.3" fill="none" stroke="#000" stroke-width=".21"/>
<g font-size="3.2">
<text x="117.6" y="21.9">r = 3.2mm</text>
<text x="146" y="21.7">25.4mm</text>
<text x="77.4" y="32.9">LED (colorlesss)</text>
<text x="117.6" y="30.7">Ø = 1.7mm</text>
<text x="77.4" y="36.1">“window”</text>
<text x="77.4" y="40.1">Icon (blue/white)</text>
<text x="117.6" y="38.1">Ø = 13.5mm</text>
<text x="77.4" y="43.3">“button”</text>
<text x="77.4" y="51">Label (white)</text>
<text x="138.3" y="79.2">3.0mm</text>
<text x="139.9" y="135.8">12.7mm</text>
<text x="152.6" y="135.8">12.7mm</text>
</g>
<g font-size="2.5">
<text x="39.8" y="145.7">Colorless/Translucent</text>
<text x="39.8" y="148.7">(”Window”)</text>
<text x="39.8" y="160.2">PANTONE Black 6 C</text>
<text x="40.4" y="174">PANTONE 3506 C</text>
<text x="40.4" y="186">PANTONE 11-0601 TCX</text>
<text x="40.4" y="189">(Bright White)</text>
</g>
<g font-size="2.3" fill="#fff">
<text x="52" y="50.7">Silence alarm</text>
<text x="54.4" y="74.7">100% O2</text>
<text x="51.3" y="98.4">Manual Breath</text>
<text x="52.5" y="122.4">Lock/Unlock</text>
</g>
</svg>
